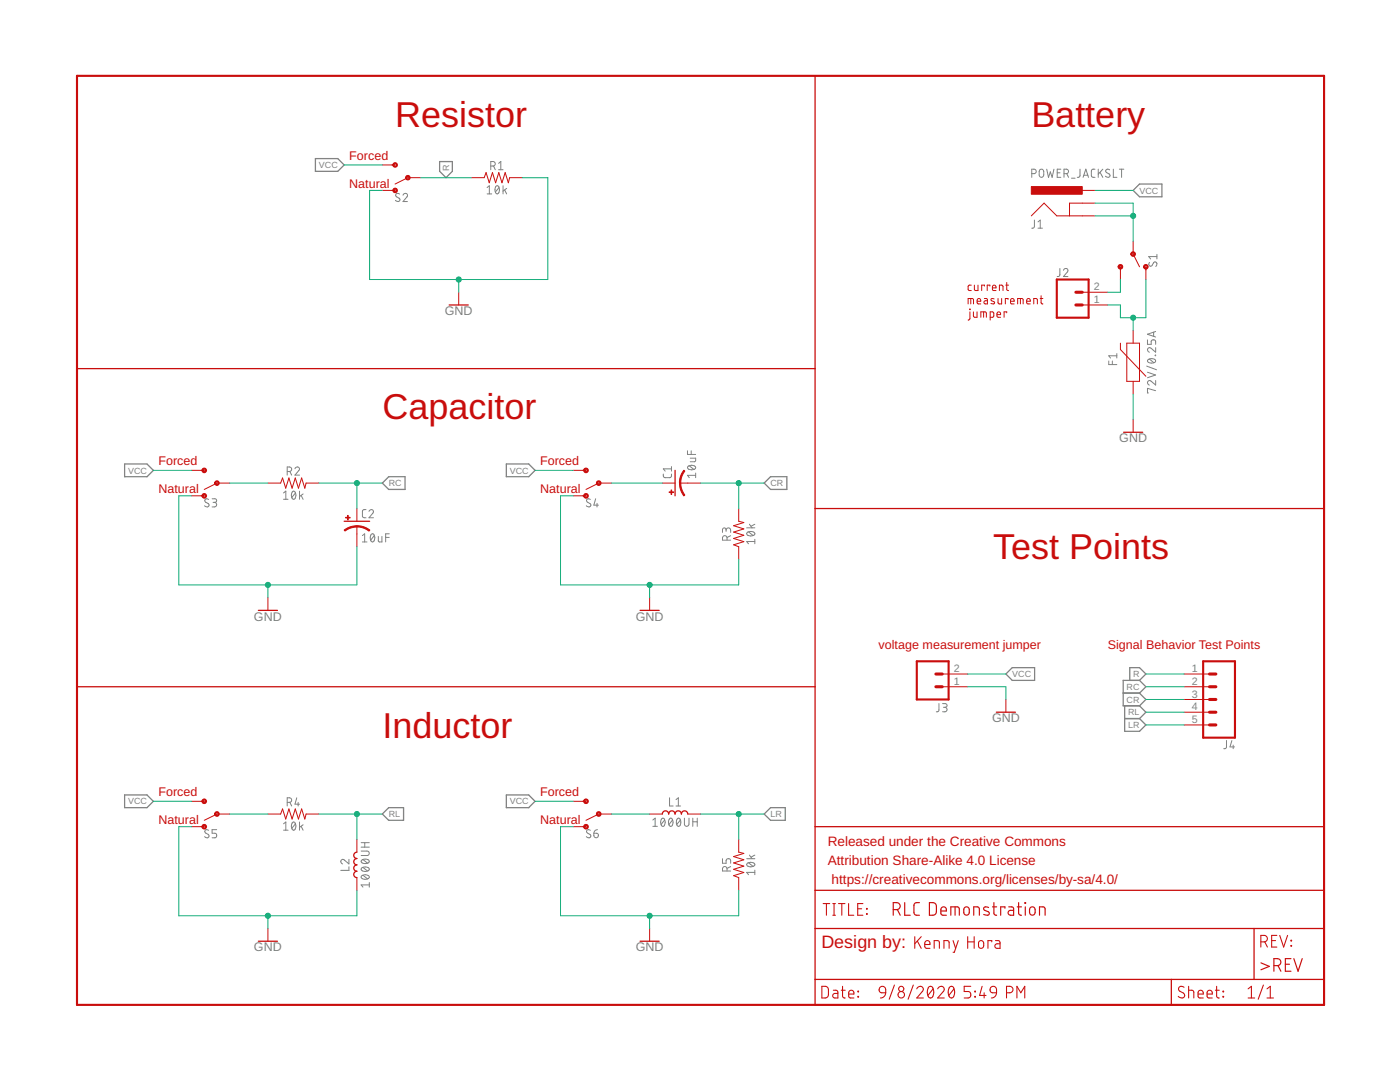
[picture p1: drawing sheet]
<svg xmlns="http://www.w3.org/2000/svg" width="279mm" height="216mm" viewBox="0 0 279 216" stroke-linecap="round" stroke-linejoin="round" font-family="sans-serif">
<g fill="none" stroke="#808080" stroke-width=".2">
<path d="M79.7 38.7a.42 .42 0 0 0-.5-.1 .42 .42 0 0 0-.2 .6l.6 .3a.4 .4 0 0 1 .1 .7 .4 .4 0 0 1-.6-.1l-.2-.1M80.4 38.9a.44 .44 0 0 1 .7-.3 .44 .44 0 0 1 .1 .7l-.8 .9h.9M97.2 37.4l.5-.3v1.6M97.2 38.7h.9M97.9 33.1h.5a.44 .44 0 0 0 .4-.4 .44 .44 0 0 0-.4-.5h-.5v1.7M98.5 33.1l.3 .8M99 37.2l.2-.1a.97 .97 0 0 1 0 1.6 1.01 1.01 0 0 1-.2-1.5zM99.5 32.6l.4-.4v1.7M99.5 33.9h.9M99.6 37.4l-.7 .9M100.4 37.1v1.6M100.7 37.9l.4 .8"/>
<path d="M101.1 37.6l-.7 .5M205.9 34.6h.5a.44 .44 0 0 0 .4-.4 .44 .44 0 0 0-.4-.4h-.5v1.6M207.5 33.9l.3-.1 .4 .1 .1 .3v.7a.46 .46 0 0 1-.5 .5 .46 .46 0 0 1-.4-.5zM208.9 33.8l.4 1.6 .3-1.1 .4 1.1 .3-1.6M211 34.5h.5M211.7 33.8h-.7v1.6h.7M212.3 34.6h.5a.44 .44 0 0 0 .5-.4 .44 .44 0 0 0-.5-.4h-.5v1.6M212.9 34.6l.4 .8M213.8 35.6h.8M215.5 33.8v1.4l-.5 .2M216.2 35.4l.5-1.6 .5 1.6M216.3 35h.8"/>
<path d="M218.5 33.8h-.5l-.2 .3v1.1l.4 .2h.3M219.2 33.8v1.6M219.5 34.4l.6 1M220.1 33.8l-.9 1M221.4 33.9l-.5-.1-.2 .3v.3l.7 .4a.42 .42 0 0 1 0 .5 .42 .42 0 0 1-.6 0l-.2-.1M222.2 33.8v1.6h.7M223.4 33.8h.9M223.8 33.8v1.6M206.4 43.9v1.4l-.2 .2h-.3M207.2 45.5h.8M207.2 44.3l.4-.4v1.6M211.5 53.6v1.4l-.2 .2h-.3"/>
<path d="M212.2 53.9a.44 .44 0 0 1 .7-.3 .44 .44 0 0 1 .1 .7l-.8 .9h.9M229.4 52.4a.41 .41 0 0 0-.1 .5 .41 .41 0 0 0 .6 .1l.3-.5a.38 .38 0 0 1 .5-.2 .38 .38 0 0 1 .2 .5l-.2 .4M230.9 51.2h-1.6l.3 .5M230.9 50.8v.9M221.3 72v.7h1.6M222 72v.7M222.9 71h-1.6l.3 .4M222.9 70.5v.9M228.8 73l2 .8M229 67.8v.9h.7v-.5a.45 .45 0 0 1 .5-.4 .45 .45 0 0 1 .4 .4v.5M229 74.3l1.6 .5-1.6 .6M229.1 71.8a1 1 0 0 1 1.5 .2 .97 .97 0 0 1-1.6 0z"/>
<path d="M229.4 71.6l.9 .8M230.2 66.3v.8M230.5 70.9l.1 .1zM230.6 75.9v.9l-.9-.7a.44 .44 0 0 0-.7 .1 .44 .44 0 0 0 .4 .6M230.6 69.4v.9l-.9-.8a.44 .44 0 0 0-.7 .1 .44 .44 0 0 0 .4 .7M230.6 78l-1.6-.5v.9h.2M230.6 66.1l-1.6 .6 1.6 .5M41.6 99.7l-.2-.1a.38 .38 0 0 0-.5 .1 .38 .38 0 0 0 .1 .5l.6 .3a.41 .41 0 0 1 0 .6 .41 .41 0 0 1-.6-.1l-.2-.1M42.3 99.5h.6a.36 .36 0 0 1 .3 .4 .36 .36 0 0 1-.3 .3h-.4M56.6 98.4l.4-.4v1.6M56.6 99.6h.9M57.3 94.1h.5a.46 .46 0 0 0 .4-.5 .46 .46 0 0 0-.4-.4h-.5v1.6"/>
<path d="M57.8 94.1l.4 .7M58.4 98.1l.2-.1a.97 .97 0 0 1 0 1.6 1.02 1.02 0 0 1-.2-1.5zM58.9 93.5a.44 .44 0 0 1 .6-.3 .44 .44 0 0 1 .1 .7l-.7 .9h.9M59 98.4l-.8 .9M59.8 98v1.6M60.1 98.8l.4 .8M60.5 98.6l-.7 .5M117.8 99.7l-.5-.2-.2 .4v.2l.6 .4a.37 .37 0 0 1 .1 .5 .37 .37 0 0 1-.5 .1l-.3-.2M118.9 99.5l-.4 1.3h.9M132.4 94.6l.1 .6 .3 .1h1l.2-.2v-.5M134 93.1v.9M134 93.6h-1.6l.4 .4"/>
<path d="M137.2 90v.7h1.6M137.3 93a1.02 1.02 0 0 1 1.5 .3 .97 .97 0 0 1-1.6 0zM137.6 92.9l.9 .8M137.8 91.4h1l-.1 .7h-.9M137.9 90v.7M138.8 94.8h-1.6l.4 .5M138.8 94.4v.9M42.8 100.2a.46 .46 0 0 1 .4 .5 .46 .46 0 0 1-.4 .5h-.5M72.3 106.9l.5-.4v1.6M72.3 108.1h.9M73 101.7h-.4l-.3 .3v1.1l.3 .2h.4M73.6 102a.44 .44 0 0 1 .7-.3 .44 .44 0 0 1 .1 .7l-.8 .9h.9"/>
<path d="M74.1 106.6l.2-.1a.95 .95 0 0 1 0 1.6 1.01 1.01 0 0 1-.2-1.5zM74.7 106.9l-.7 .9M75.5 107v1l.3 .1h.4v-1.1M77 107.2h.7M77.7 106.5h-.7v1.6M119.1 100.4v.8M144.9 105.8a.46 .46 0 0 1 .5-.5 .46 .46 0 0 1 .4 .5v.4M144.9 106v-.3a.36 .36 0 0 0-.4-.4 .36 .36 0 0 0-.3 .4v.5M145.1 107.8v-.5a.46 .46 0 0 0-.5-.4 .46 .46 0 0 0-.4 .4v.5h1.6M145.8 106.9l-.7 .4M149 105.3h1.6M149.1 106.3a1.04 1.04 0 0 1 1.5 .2 .95 .95 0 0 1-1.6 0z"/>
<path d="M149.4 106.1l.9 .7M149.6 104.6l.5 .7M150.6 108.1h-1.6l.4 .4M150.6 107.6v.9M150.6 104.6l-.7 .4M59.2 159.2l-.3 1.3h.9M133.6 159.2v1.6h.7M134.9 159.6l.5-.4v1.6M187.4 140.4v1.4l-.2 .2h-.3M188.1 140.4h.5a.37 .37 0 0 1 .4 .4 .37 .37 0 0 1-.4 .3h-.3M188.6 141.1a.44 .44 0 0 1 .4 .5 .44 .44 0 0 1-.4 .4h-.5M244.8 147.8v1.4l-.2 .2h-.4"/>
<path d="M245.9 147.8l-.4 1.2h.9M246.1 148.7v.7M41.6 165.7l-.2-.1a.38 .38 0 0 0-.5 .1 .38 .38 0 0 0 .1 .5l.6 .3a.44 .44 0 0 1-.1 .7 .44 .44 0 0 1-.7-.3M43.2 165.5h-.9v.8h.6a.46 .46 0 0 1 .4 .4 .46 .46 0 0 1-.4 .5h-.6M56.6 164.4l.4-.4v1.7M56.6 165.7h.9M57.3 160.1h.5a.46 .46 0 0 0 .4-.5 .46 .46 0 0 0-.4-.4h-.5v1.6M57.8 160.1l.4 .7M58.4 164.1l.2-.1a.97 .97 0 0 1 0 1.7 1.02 1.02 0 0 1-.2-1.6zM59 164.4l-.8 .9M59.5 160.1v.7M59.8 164v1.7"/>
<path d="M60.1 164.9l.4 .8M60.5 164.6l-.7 .5M69.6 171.5v.9l-.9-.8a.44 .44 0 0 0-.7 .2 .44 .44 0 0 0 .4 .6M69.6 173v.7h-1.6M72.1 169.8h1.1a.44 .44 0 0 1 .5 .5 .44 .44 0 0 1-.5 .4h-1.1M72.1 169h1.6M72.1 168.1h1.6M72.2 174.8a1.02 1.02 0 0 1 1.5 .2 .97 .97 0 0 1-1.6 0zM72.2 173.2a1.02 1.02 0 0 1 1.5 .2 .97 .97 0 0 1-1.6 0zM72.2 171.6a1 1 0 0 1 1.5 .3 .97 .97 0 0 1-1.6 0zM72.4 174.6l.9 .8M72.4 173.1l.9 .7"/>
<path d="M72.4 171.5l.9 .7M72.8 168.1v.9M73.7 176.6h-1.6l.3 .4M73.7 176.1v.9M117.8 165.7l-.5-.1-.2 .3v.2l.6 .4a.38 .38 0 0 1 .1 .5 .38 .38 0 0 1-.5 .2l-.3-.3M118.5 166.3h.6a.45 .45 0 0 1 .3 .5 .45 .45 0 0 1-.5 .4 .45 .45 0 0 1-.4-.5zM119.2 165.5l-.4 .2-.3 .6M130.3 163.6l.4-.3v1.6M130.3 164.9h.9M132.1 163.4l.2-.1a.95 .95 0 0 1 0 1.6 1.04 1.04 0 0 1-.2-1.5zM132.7 163.6l-.8 .9M133.6 163.4l.3-.1a.95 .95 0 0 1 0 1.6 1 1 0 0 1-.3-1.5z"/>
<path d="M134.2 163.6l-.7 .9M134.9 160.8h.9M135.2 163.4l.2-.1a.97 .97 0 0 1 0 1.6 1.02 1.02 0 0 1-.2-1.5zM135.8 163.6l-.7 .9M136.6 163.3v1.1a.46 .46 0 0 0 .4 .5 .46 .46 0 0 0 .5-.5v-1.1M138.3 163.3v1.6M138.3 164h.8M139.1 163.3v1.6M144.2 171.3v1h.7v-.6a.47 .47 0 0 1 .5-.4 .47 .47 0 0 1 .4 .4v.6M145.1 173.8v-.4a.46 .46 0 0 0-.5-.5 .46 .46 0 0 0-.4 .5v.4h1.6M145.8 172.9l-.7 .4M149 171.3h1.6"/>
<path d="M149.1 172.3a1.04 1.04 0 0 1 1.5 .2 .95 .95 0 0 1-1.6 0zM149.4 172.1l.9 .8M149.6 170.6l.5 .7M150.6 173.6v.9M150.6 174.1h-1.6l.4 .4M150.6 170.6l-.7 .4"/>
</g>
<g fill="none" stroke="#808080" stroke-width=".25">
<path d="M62.9 31.6h4.5l1.3 1.3-1.3 1.3h-4.5zM87.7 32.2h2.6v2l-1.3 1.3-1.3-1.3zM226.1 38l1.3-1.3h4.5v2.6h-4.5zM24.9 92.6h4.4l1.3 1.3-1.3 1.2h-4.4zM77.6 95.1h3.2v2.6h-3.2l-1.3-1.3zM101 92.6h4.5l1.3 1.3-1.3 1.2h-4.5zM153.8 95.1h3.2v2.6h-3.2l-1.3-1.3zM200.7 134.5l1.3-1.3h4.5v2.6h-4.5zM224.2 138.3h3.2M225.5 135.8v-2.6h1.9l1.3 1.3-1.3 1.3M227.4 135.8h-3.2v5h3.2M227.4 135.8l1.3 1.2-1.3 1.3"/>
<path d="M227.4 138.3l1.3 1.3-1.3 1.2M24.9 158.6h4.4l1.3 1.3-1.3 1.3h-4.4zM101 158.6h4.5l1.3 1.3-1.3 1.3h-4.5zM224.5 143.4h2.9M224.5 140.8v5.1h2.9l1.3-1.2-1.3-1.3M227.4 140.8l1.3 1.3-1.3 1.3M77.6 161.2h2.9v2.5h-2.9l-1.3-1.3zM153.8 161.2h2.9v2.5h-2.9l-1.3-1.3z"/>
</g>
<g fill="none" stroke="#c90d0c" stroke-width=".21">
<path d="M164 196.8h.9l.4 .5v1.4l-.4 .4h-.9zM164.3 180.3h1.3M164.9 180.3v2.3M166.2 180.3h.5M166.2 182.6h.5M166.3 197.6h.7l.2 .4v1.1h-.6a.46 .46 0 0 1-.4-.4 .46 .46 0 0 1 .4-.5h.6M166.5 180.3v2.3M167.3 180.3h1.3M167.9 197.6h.8M168 180.3v2.3M168.1 196.8v2l.2 .2 .4 .1M169.4 180.3v2.3h1"/>
<path d="M169.4 198.4h1a.54 .54 0 0 0-.4-.8 .54 .54 0 0 0-.6 .5l.1 .9 .9 .1M171.2 181.3h.8M171.2 197.8l.1 .1zM171.2 198.8l.1 .1zM172.2 180.3h-1v2.3h1M172.9 181.3l.2 .1zM172.9 182.3l.2 .1zM175.6 197.1a.66 .66 0 0 1 .7-.3 .66 .66 0 0 1 .5 .7v.6h-.8a.62 .62 0 0 1-.5-.4 .62 .62 0 0 1 .1-.6zM176.8 198.1l-.4 .7-.7 .3M178.5 196.6l-1 2.8M182.3 196.6l-1.1 2.8M182.6 186.9v2.3"/>
<path d="M183 197.3a.64 .64 0 0 1 .9-.5 .64 .64 0 0 1 .2 1l-1.1 1.3h1.3M183.1 187.8l.8 1.4M183.9 186.9l-1.3 1.4M184.6 188.5h1a.55 .55 0 0 0-.4-.8 .55 .55 0 0 0-.6 .5l.1 .9 .9 .1M185.3 197a.55 .55 0 0 1 .6-.1 .55 .55 0 0 1 .4 .5 1.34 1.34 0 0 1-.6 1.7 1.38 1.38 0 0 1-.4-2zM186.2 197.3l-1 1.3M186.4 189.2v-1.5l1 .1 .1 1.4M187.1 197.3a.65 .65 0 0 1 1-.5 .65 .65 0 0 1 .2 1l-1.2 1.3h1.3M188.4 189.2v-1.5l.9 .1 .1 1.4M189.5 197a.53 .53 0 0 1 .6-.1 .53 .53 0 0 1 .3 .5 1.34 1.34 0 0 1-.5 1.7 1.4 1.4 0 0 1-.4-2.1zM190.2 187.7l.5 1.5M190.4 197.3l-1 1.3"/>
<path d="M191.2 187.7l-.7 2.3h-.3M193.1 186.9v2.3M193.1 187.9h1.3M193.7 196.8h-1.3v1h.8a.66 .66 0 0 1 .6 .7 .66 .66 0 0 1-.6 .6h-.8M194.4 186.9v2.3M194.5 198.8l.2 .1zM194.5 197.8l.2 .1zM195.4 187.9l.3-.2 .5 .2 .1 .8a.52 .52 0 0 1-.5 .5 .52 .52 0 0 1-.5-.5zM196 196.8l-.5 1.8h1.3M196.4 198.1v1M197.7 197.1a.66 .66 0 0 1 .7-.3 .66 .66 0 0 1 .5 .7v.6h-.8a.64 .64 0 0 1-.4-1zM197.9 187.9v-.2h-.7v1.5"/>
<path d="M198.7 187.7h.6l.3 .4v1.1h-.6a.46 .46 0 0 1-.5-.4 .46 .46 0 0 1 .5-.5h.6M198.9 198.1l-.3 .7-.8 .3M200.9 198.1h.6a.65 .65 0 0 0 .7-.6 .65 .65 0 0 0-.7-.7h-.6v2.3M202.9 199.1v-2.3l.8 1.3 .8-1.3v2.3M236.3 197a.58 .58 0 0 0-.9-.1 .58 .58 0 0 0 .1 .9l.7 .4a.59 .59 0 0 1 0 .8 .59 .59 0 0 1-.8 0l-.3-.2M237.2 197.6l.9 .1 .2 .3v1.1M237.2 196.8v2.3M239.1 198.4h1a.54 .54 0 0 0-.3-.8 .54 .54 0 0 0-.7 .5l.1 .9 .9 .1M240.9 198.4h1a.54 .54 0 0 0-.3-.8 .54 .54 0 0 0-.7 .5l.1 .9 .9 .1M242.5 197.6h.8M242.8 196.8v2l.1 .2 .4 .1M244.1 198.8l.1 .1z"/>
<path d="M244.1 197.8l.1 .1zM249.1 199.1h1.3M249.1 197.3l.6-.5v2.3M251.6 187.9h.7a.65 .65 0 0 0 .6-.6 .65 .65 0 0 0-.6-.7h-.7v2.4M252.1 196.6l-1 2.8M252.4 187.9l.5 1.1M252.9 199.1h1.2M252.9 197.3l.6-.5v2.3M253.8 187.7h.8M254.8 186.6h-1v2.4h1M255.4 186.6l.8 2.4 .8-2.4M257.6 187.6l.2 .1z"/>
<path d="M257.6 188.7l.2 .1z"/>
<circle cx="179.9" cy="197.3" r=".52"/>
<circle cx="179.9" cy="198.5" r=".65"/>
</g>
<g fill="none" stroke="#c90d0c" stroke-width=".25">
<path d="M162.7 15.1v185.4h101.5v-35.5h-101.5M15.4 73.6h147.3M89.6 60.9h3.9M134.7 93.9v5M224.2 86.3h3.8M68.7 104h5.1M162.7 101.5h101.5M15.4 137h147.3M51.6 121.8h3.8M127.7 121.8h3.9M198.8 142.1h3.8M71.2 170a.63 .63 0 0 0-.6 .7 .63 .63 0 0 0 .6 .6 .63 .63 0 0 0-.6 .6 .63 .63 0 0 0 .6 .7 .63 .63 0 0 0-.6 .6 .63 .63 0 0 0 .6 .6 .63 .63 0 0 0-.6 .7 .63 .63 0 0 0 .6 .6"/>
<path d="M132.2 162.4a.63 .63 0 0 1 .6-.6 .63 .63 0 0 1 .7 .6 .63 .63 0 0 1 .6-.6 .63 .63 0 0 1 .6 .6 .63 .63 0 0 1 .7-.6 .63 .63 0 0 1 .6 .6 .63 .63 0 0 1 .6-.6 .63 .63 0 0 1 .7 .6M162.7 177.7h101.5M51.6 187.8h3.8M127.7 187.8h3.9M162.7 185.3h101.5M162.7 195.4h101.5M233.8 195.4v5.1M250.3 185.3v10.1"/>
</g>
<g fill="none" stroke="#c90d0c" stroke-width=".2">
<path d="M76.3 38h2.5M76.3 32.9h2.5M83.9 35.5h-2.5l-2.6 1.2M94.1 35.5h2.5l.4-1.1 .6 2.1 .7-2.1 .6 2.1 .6-2.1 .7 2.1 .6-2.1 .7 2.1 .2-1h2.5M216 38h2.5M91.5 58.3v2.6M193.7 59.6v1M193.8 56.9h-.4l-.2 .3 .1 .7 .5 .1M194.5 56.9v.9l.2 .2h.5v-1.1M196.4 59.6h.5l.2 .2v.8h-.6l-.1-.2v-.3l.7-.1M196.5 57.1v-.2h-.6v1.1M197.5 57.1v-.2h-.5v1.1"/>
<path d="M198.1 57.4h.7a.38 .38 0 0 0-.3-.5 .38 .38 0 0 0-.4 .4v.6l.7 .1M198.4 59.6h-.4l-.2 .2 .7 .5v.2l-.2 .1h-.5M199.2 59.6v.9l.2 .1h.5v-1M199.5 58v-1.1l.6 .1 .1 1M200.7 56.9h.6M200.9 56.4v1.3l.1 .2 .3 .1M201.2 59.8v-.2h-.6v1M203.6 59.6v1M205.8 43.1l2.6-2.6 2.5 2.6h7.6M207.6 59.6h.5M207.8 59v1.5l.3 .1M216 58.3h5.1"/>
<path d="M218.5 40.5h-5.1v2.6M223.6 53.2v2.6M226.1 48.2v2.5l1.3 2.5M228.7 53.2v2.6M193.2 60.6v-1h1l.1 1M193.5 61.7l.1 .1zM193.6 62.2v1.4l-.4 .3M194.3 62.2v.9l.2 .2h.5v-1.1M195 60.1h.7a.38 .38 0 0 0-.2-.5 .38 .38 0 0 0-.5 .3l.1 .7h.6M195.7 63.3v-1.1l1.1 .1v1M196.3 62.2v1.1M197.6 63.3h.6l.1-.2-.1-.8-.6-.1v1.7"/>
<path d="M199 62.8h.7a.38 .38 0 0 0-.3-.6 .38 .38 0 0 0-.4 .4v.6l.7 .1M200.9 62.4v-.2h-.5v1.1M201.7 60.1h.7a.38 .38 0 0 0-.2-.5 .38 .38 0 0 0-.5 .3v.7h.7M203.1 60.6v-1h1l.1 1M204.9 60.1h.7a.38 .38 0 0 0-.2-.5 .38 .38 0 0 0-.5 .3l.1 .7h.6M206.3 60.6v-1l.7 .1v.9M216 60.9h5.1M223.6 68.5v1.2l5.1 5.4M224.9 68.5h2.5v7.6h-2.5zM226.1 65.9v2.6M226.1 76.1v2.5M38.2 93.9h2.6"/>
<path d="M38.2 98.9h2.6M45.8 96.4h-2.5l-2.5 1.3M53.5 96.4h2.5l.4-1 .6 2 .7-2 .6 2 .6-2 .7 2 .6-2 .6 2 .3-1h2.5M114.4 93.9h2.5M114.4 98.9h2.5M122 96.4h-2.5l-2.6 1.3M132.2 96.4h2.5M135.7 96.4h4.1M226.1 83.7v2.6M53.5 119.3v2.5M71.2 101.5v2.5M71.2 105v4.1"/>
<path d="M129.6 119.3v2.5M147.4 101.5v2.5l1 .3-2 .6 2 .6-2 .7 2 .6-2 .6 2 .7-2 .6 1 .4v2.5M188 137h5.1M188 134.5h5.1M200.7 139.6v2.5M236.3 137h5.1M236.3 134.5h5.1M236.3 139.6h5.1M38.2 159.9h2.6M114.4 159.9h2.5M236.3 142.1h5.1M236.3 144.7h5.1"/>
<path d="M38.2 165h2.6M45.8 162.4h-2.5l-2.5 1.3M53.5 162.4h2.5l.4-1 .6 2 .7-2 .6 2 .6-2 .7 2 .6-2 .6 2 .3-1h2.5M71.2 167.5v2.5M71.2 175.1v2.6M114.4 165h2.5M122 162.4h-2.5l-2.6 1.3M129.6 162.4h2.6M137.3 162.4h2.5M147.4 167.5v2.5l1 .3-2 .6 2 .7-2 .6 2 .6-2 .7 2 .6-2 .6 1 .4v2.6M53.5 185.3v2.5M129.6 185.3v2.5"/>
</g>
<path d="M15.4 15.1h248.8v185.4h-248.8zM210.9 55.8h6.4v7.6h-6.4zM183 132h6.3v7.6h-6.3zM240.1 132h6.4v15.2h-6.4z" fill="none" stroke="#c90d0c" stroke-width=".42"/>
<g fill="none" stroke="#c90d0c" stroke-width=".23">
<path d="M178.3 181.5h.7a.7 .7 0 0 0 .7-.7 .7 .7 0 0 0-.7-.7h-.7v2.5M179.1 181.5l.6 1.1M180.6 180.1v2.5h1.1M183.5 180.1h-.7l-.4 .6v1.5l.4 .4h.7M185.5 180.1a1.21 1.21 0 0 1 1.3 .3l.1 .4-.1 1.5a1.21 1.21 0 0 1-1.3 .3zM187.8 181.8h1.1a.58 .58 0 0 0-.4-.8 .58 .58 0 0 0-.7 .5l.1 1 1 .1M189.8 182.6v-1.6l1.5 .1 .2 .3v1.2M190.6 181v1.6M192.5 181.1l.5-.1a.99 .99 0 0 1 .2 1.5h-.6l-.2-.3zM194.3 182.6v-1.6l1 .1 .2 .3v1.2M197.3 181.1l-.8-.1-.2 .3 .1 .3 .9 .4 .1 .3-.1 .2a.92 .92 0 0 1-1 0M198.1 181h.8"/>
<path d="M198.4 180.1v2.3l.5 .2M200.6 181.2v-.2h-.9v1.6M201.3 181h.7l.3 .2v1.4h-.6a.49 .49 0 0 1-.5-.5 .49 .49 0 0 1 .5-.4h.6M203 181h.9M203.3 180.1v2.1l.1 .3 .5 .1M204.6 180.1l.1 .2zM204.6 181v1.6M205.6 181.1l.5-.1a.97 .97 0 0 1 .2 1.5l-.4 .1-.3-.2-.1-.3zM207.5 182.6v-1.6l.9 .1 .2 .3v1.2M251.7 192.1l1.6 .7-1.6 .7M254.2 192.7a1.21 1.21 0 0 0 1.3-.3l.1-.4-.1-.4a1.21 1.21 0 0 0-1.3-.3v2.5M255.1 192.7l.5 1.1"/>
<path d="M256.5 192.4h.8M257.6 191.3h-1.1v2.5h1.1M258.2 191.3l.9 2.5 .8-2.5"/>
</g>
<g fill="#c90d0c" stroke="#c90d0c" stroke-width=".2">
<path d="M205.8 37.2h10.2v1.6h-10.2z"/>
<path d="M69 103.2h.9v.2h-.9z"/>
<path d="M69.4 102.8h.1v.9h-.1z"/>
<path d="M133.9 97.8h.1v.9h-.1z"/>
<path d="M133.5 98.1h.9v.2h-.9z"/>
</g>
<g fill="#c90d0c" stroke="#c90d0c" stroke-width=".2">
<path d="M228.4 52.9a.46 .46 0 0 1 .7 .1 .46 .46 0 0 1-.3 .7 .46 .46 0 0 1-.6-.5h.2a.26 .26 0 0 1 .4-.2 .26 .26 0 0 1 .1 .4 .26 .26 0 0 1-.4-.1l-.3-.1z" fill-rule="evenodd"/>
<path d="M223.3 52.9a.47 .47 0 0 1 .7 .1 .47 .47 0 0 1-.3 .7 .47 .47 0 0 1-.6-.5h.3a.26 .26 0 0 1 .3-.2 .26 .26 0 0 1 .1 .4 .26 .26 0 0 1-.4-.1l-.3-.1z" fill-rule="evenodd"/>
<path d="M225.8 50.3a.47 .47 0 0 1 .8 .2 .47 .47 0 0 1-.3 .6 .47 .47 0 0 1-.6-.4h.2a.26 .26 0 0 1 .3-.2 .26 .26 0 0 1 .1 .4 .26 .26 0 0 1-.4-.1l-.2-.1z" fill-rule="evenodd"/>
<path d="M71.2 104.9l1.4 .2 1.2 .7-.2 .2-1.3-.7-1.1-.1z" fill-rule="evenodd"/>
<path d="M68.7 105.8l1.2-.7 1.3-.2v.3l-1.5 .3-.8 .5z" fill-rule="evenodd"/>
<path d="M136.5 93.8l.2 .2-.7 1.4-.2 1h-.2v-.3a3.9 3.9 0 0 1 .9-2.3z" fill-rule="evenodd"/>
<path d="M135.6 96.4h.3l.1 1 .7 1.4-.2 .2-.7-1.3z" fill-rule="evenodd"/>
<path d="M78.6 37.6a.46 .46 0 0 1 .7 .2 .46 .46 0 0 1-.3 .6 .46 .46 0 0 1-.6-.4h.2a.26 .26 0 0 1 .3-.2 .26 .26 0 0 1 .1 .4 .26 .26 0 0 1-.4-.1l-.2-.1z" fill-rule="evenodd"/>
<path d="M78.6 32.6a.46 .46 0 0 1 .7 .1 .46 .46 0 0 1-.3 .7 .46 .46 0 0 1-.6-.5h.2a.26 .26 0 0 1 .4-.2 .26 .26 0 0 1 0 .4 .26 .26 0 0 1-.4-.1l-.2-.1z" fill-rule="evenodd"/>
<path d="M81.1 35.1a.46 .46 0 0 1 .7 .1 .46 .46 0 0 1-.3 .7 .46 .46 0 0 1-.6-.4h.2a.26 .26 0 0 1 .4-.3 .26 .26 0 0 1 .1 .4 .26 .26 0 0 1-.4 0l-.3-.1z" fill-rule="evenodd"/>
<path d="M40.5 98.6a.46 .46 0 0 1 .7 .1 .46 .46 0 0 1-.3 .7 .46 .46 0 0 1-.6-.5h.2a.26 .26 0 0 1 .4-.2 .26 .26 0 0 1 .1 .4 .26 .26 0 0 1-.5 0v-.2h-.2z" fill-rule="evenodd"/>
<path d="M40.5 93.5a.46 .46 0 0 1 .7 .1 .46 .46 0 0 1-.3 .7 .46 .46 0 0 1-.6-.4h.2a.26 .26 0 0 1 .4-.3 .26 .26 0 0 1 .1 .5 .26 .26 0 0 1-.5-.1v-.1h-.2z" fill-rule="evenodd"/>
<path d="M43 96a.46 .46 0 0 1 .7 .2 .46 .46 0 0 1-.3 .6 .46 .46 0 0 1-.6-.4h.3a.26 .26 0 0 1 .3-.2 .26 .26 0 0 1 .1 .4 .26 .26 0 0 1-.4-.1v-.1h-.3z" fill-rule="evenodd"/>
<path d="M116.6 98.6a.47 .47 0 0 1 .8 .1 .47 .47 0 0 1-.3 .7 .47 .47 0 0 1-.6-.5h.2a.26 .26 0 0 1 .4-.2 .26 .26 0 0 1 0 .4 .26 .26 0 0 1-.4 0v-.2h-.2z" fill-rule="evenodd"/>
<path d="M116.6 93.5a.47 .47 0 0 1 .8 .1 .47 .47 0 0 1-.3 .7 .47 .47 0 0 1-.6-.4h.2a.26 .26 0 0 1 .4-.3 .26 .26 0 0 1 0 .5 .26 .26 0 0 1-.4-.1v-.1h-.2z" fill-rule="evenodd"/>
<path d="M119.2 96a.47 .47 0 0 1 .7 .2 .47 .47 0 0 1-.3 .7 .47 .47 0 0 1-.6-.5h.2a.26 .26 0 0 1 .4-.2 .26 .26 0 0 1 .1 .4 .26 .26 0 0 1-.4-.1l-.1-.1h-.2z" fill-rule="evenodd"/>
<path d="M40.5 164.6a.46 .46 0 0 1 .7 .1 .46 .46 0 0 1-.3 .7 .46 .46 0 0 1-.6-.4h.2a.26 .26 0 0 1 .4-.3 .26 .26 0 0 1 .1 .5 .26 .26 0 0 1-.5-.1v-.1h-.2z" fill-rule="evenodd"/>
<path d="M40.5 159.5a.46 .46 0 0 1 .7 .2 .46 .46 0 0 1-.3 .6 .46 .46 0 0 1-.6-.4h.2a.26 .26 0 0 1 .4-.2 .26 .26 0 0 1 .1 .4 .26 .26 0 0 1-.5-.1l-.2-.1z" fill-rule="evenodd"/>
<path d="M43 162.1a.46 .46 0 0 1 .7 .1 .46 .46 0 0 1-.3 .7 .46 .46 0 0 1-.6-.5h.3a.26 .26 0 0 1 .3-.2 .26 .26 0 0 1 .1 .4 .26 .26 0 0 1-.4-.1l-.3-.1z" fill-rule="evenodd"/>
<path d="M116.6 164.6a.47 .47 0 0 1 .8 .1 .47 .47 0 0 1-.3 .7 .47 .47 0 0 1-.6-.4h.2a.26 .26 0 0 1 .4-.3 .26 .26 0 0 1 0 .5 .26 .26 0 0 1-.4-.1v-.1h-.2z" fill-rule="evenodd"/>
<path d="M116.6 159.5a.47 .47 0 0 1 .8 .2 .47 .47 0 0 1-.3 .6 .47 .47 0 0 1-.6-.4h.2a.26 .26 0 0 1 .4-.2 .26 .26 0 0 1 0 .4 .26 .26 0 0 1-.4-.1l-.2-.1z" fill-rule="evenodd"/>
<path d="M119.2 162.1a.47 .47 0 0 1 .7 .1 .47 .47 0 0 1-.3 .7 .47 .47 0 0 1-.6-.5h.2a.26 .26 0 0 1 .4-.2 .26 .26 0 0 1 .1 .4 .26 .26 0 0 1-.4-.1l-.3-.1z" fill-rule="evenodd"/>
</g>
<path d="M214.7 58.3h1.3M214.7 60.9h1.3M186.8 134.5h1.2M186.8 137h1.2M241.4 134.5h1.3M241.4 137h1.3M241.4 139.6h1.3M241.4 144.7h1.3M241.4 142.1h1.3" fill="none" stroke="#c90d0c" stroke-width=".61"/>
<g fill="none" stroke="#0dab76" stroke-width=".2">
<path d="M68.7 32.9h7.6M83.9 35.5h10.2M104.2 35.5h5.1v20.3h-35.5v-17.8h2.5M218.5 38h7.6M91.5 55.8v2.5M218.5 40.5h7.6v7.7M218.5 43.1h7.6M223.6 55.8v2.5h-2.5M228.7 55.8v7.6h-5.1v-2.5h-2.5M226.1 63.4v2.5M226.1 78.6v5.1M30.6 93.9h7.6"/>
<path d="M38.2 98.9h-2.5v17.8h35.5v-7.6M45.8 96.4h7.7M63.6 96.4h12.7M71.2 96.4v5.1M106.8 93.9h7.6M114.4 98.9h-2.5v17.8h35.5v-5.1M122 96.4h10.2M139.8 96.4h12.7M147.4 96.4v5.1M53.5 116.7v2.6M129.6 116.7v2.6M193.1 134.5h7.6"/>
<path d="M193.1 137h7.6v2.6M228.7 134.5h7.6M228.7 137h7.6M228.7 139.6h7.6M30.6 159.9h7.6M106.8 159.9h7.6M228.7 142.1h7.6M228.7 144.7h7.6M38.2 165h-2.5v17.7h35.5v-5M45.8 162.4h7.7M63.6 162.4h12.7M71.2 162.4v5.1"/>
<path d="M114.4 165h-2.5v17.7h35.5v-5M122 162.4h7.6M139.8 162.4h12.7M147.4 162.4v5.1M53.5 182.7v2.6M129.6 182.7v2.6"/>
</g>
<g fill="#0dab76" stroke="#0dab76" stroke-width=".2">
<circle cx="226.1" cy="43.1" r=".51"/>
<circle cx="226.1" cy="63.4" r=".51"/>
<circle cx="91.5" cy="55.8" r=".51"/>
<circle cx="53.5" cy="116.7" r=".51"/>
<circle cx="129.6" cy="116.7" r=".51"/>
<circle cx="53.5" cy="182.7" r=".51"/>
<circle cx="129.6" cy="182.7" r=".51"/>
<circle cx="71.2" cy="96.4" r=".51"/>
<circle cx="147.4" cy="96.4" r=".51"/>
<circle cx="71.2" cy="162.4" r=".51"/>
<circle cx="147.4" cy="162.4" r=".51"/>
</g>
<g font-size="7.2" fill="#c90d0c">
<text x="78.9" y="25.3">Resistor</text>
<text x="205.8" y="25.3">Battery</text>
<text x="76.3" y="83.7">Capacitor</text>
<text x="198.2" y="111.6">Test Points</text>
<text x="76.3" y="147.2">Inductor</text>
</g>
<text font-size="3.6" fill="#c90d0c" x="163.9" y="189.1">Design by:</text>
<g font-size="2.7" fill="#c90d0c">
<text x="165.2" y="168.8">Released under the Creative Commons</text>
<text x="165.2" y="172.6">Attribution Share-Alike 4.0 License</text>
<text x="166" y="176.4">https://creativecommons.org/licenses/by-sa/4.0/</text>
</g>
<g font-size="2.5" fill="#c90d0c">
<text x="69.7" y="31.9">Forced</text>
<text x="69.7" y="37.5">Natural</text>
<text x="31.6" y="92.8">Forced</text>
<text x="107.8" y="92.8">Forced</text>
<text x="31.6" y="98.4">Natural</text>
<text x="107.8" y="98.4">Natural</text>
<text x="175.4" y="129.4">voltage measurement jumper</text>
<text x="221.1" y="129.4">Signal Behavior Test Points</text>
<text x="31.6" y="158.9">Forced</text>
<text x="107.8" y="158.9">Forced</text>
<text x="31.6" y="164.5">Natural</text>
<text x="107.8" y="164.5">Natural</text>
</g>
<g font-size="2.5" fill="#808080">
<text x="88.8" y="62.9">GND</text>
<text x="223.4" y="88.3">GND</text>
<text x="50.7" y="123.8">GND</text>
<text x="126.9" y="123.8">GND</text>
<text x="198" y="144.1">GND</text>
<text x="50.7" y="189.8">GND</text>
<text x="126.9" y="189.8">GND</text>
</g>
<g font-size="2.1" fill="#808080">
<text x="218.3" y="58">2</text>
<text x="218.3" y="60.5">1</text>
<text x="190.4" y="136.7">1</text>
<text x="190.4" y="134.1">2</text>
<text x="237.9" y="134.1">1</text>
<text x="237.9" y="136.7">2</text>
<text x="237.9" y="139.2">3</text>
<text x="237.9" y="141.8">4</text>
<text x="237.9" y="144.3">5</text>
</g>
<g font-size="1.8" fill="#808080">
<text x="63.7" y="33.6">VCC</text>
<text x="89.6" y="34.2" transform="rotate(-90 89.6 34.2)">R</text>
<text x="227.4" y="38.6">VCC</text>
<text x="25.6" y="94.5">VCC</text>
<text x="101.8" y="94.5">VCC</text>
<text x="77.6" y="97">RC</text>
<text x="153.8" y="97">CR</text>
<text x="202" y="135.1">VCC</text>
<text x="224.8" y="137.7">RC</text>
<text x="226.1" y="135.1">R</text>
<text x="224.8" y="140.2">CR</text>
<text x="225.1" y="142.7">RL</text>
<text x="225.1" y="145.3">LR</text>
<text x="25.6" y="160.5">VCC</text>
<text x="101.8" y="160.5">VCC</text>
<text x="77.6" y="163.1">RL</text>
<text x="153.8" y="163.1">LR</text>
</g>
</svg>
